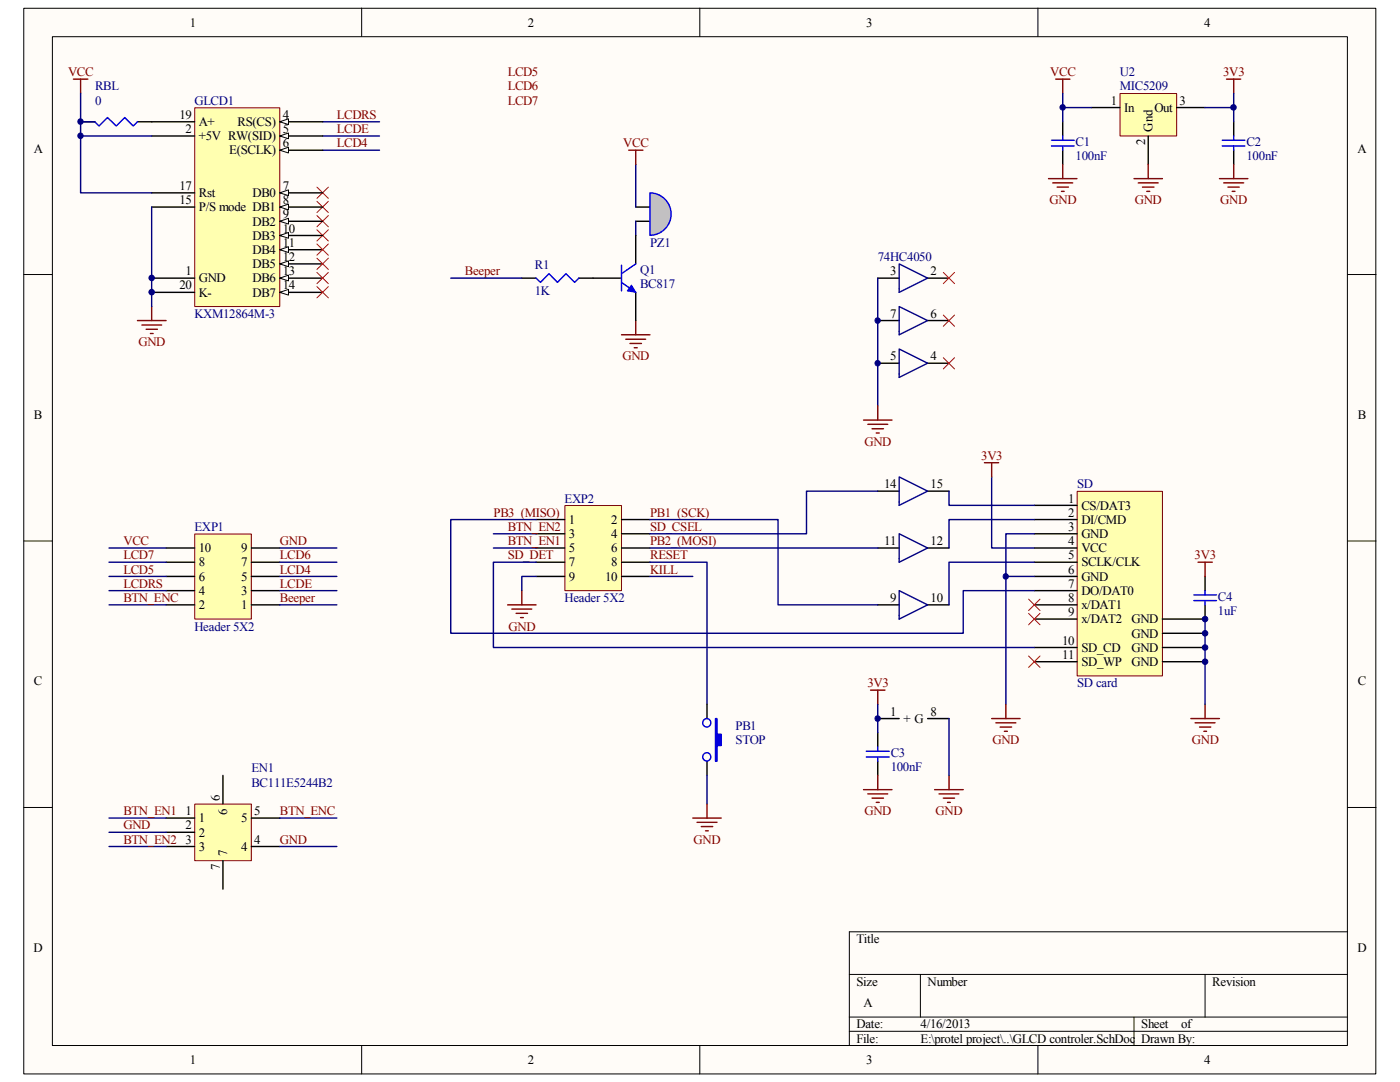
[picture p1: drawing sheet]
<svg xmlns="http://www.w3.org/2000/svg" width="279mm" height="216mm" viewBox="0 0 279 216" stroke-linecap="round" stroke-linejoin="round" font-family="sans-serif">
<path d="M4.8 1.7h269.8v212.6h-269.8z" fill="#fffcf8"/>
<path d="M4.7 1.7h269.9v212.6h-269.9z" fill="none" stroke="#000" stroke-width=".2"/>
<path d="M10.5 7.4h258.4v201.2h-258.4z" fill="#fffcf8"/>
<g fill="none" stroke="#000" stroke-width=".2">
<path d="M10.5 7.3h258.4v201.3h-258.4zM72.2 1.6v5.7M139.7 1.6v5.7M207.1 1.6v5.7M4.7 54.8h5.7M268.9 54.8h5.7M4.7 107.9h5.7M268.9 107.9h5.7M4.7 161.1h5.7M268.9 161.1h5.7M169.5 194.4h99.4M183.7 194.4v8.5"/>
<path d="M240.5 194.4v8.5M268.9 185.9h-99.4v22.7M72.2 208.6v5.7M139.7 208.6v5.7M169.5 202.9h99.4M169.5 205.8h99.4M207.1 208.6v5.7M226.3 202.9v5.7"/>
</g>
<path d="M38.9 106.6h11.3v16.9h-11.3z" fill="#ffffb0"/>
<path d="M38.9 106.6h11.3v16.9h-11.3z" fill="none" stroke="#800000" stroke-width=".2"/>
<path d="M33.1 117.9h5.7M33.1 115h5.7M33.1 112.2h5.7M33.1 109.3h5.7M50.2 117.9h5.6M50.2 115h5.6M50.2 112.2h5.6M50.2 109.3h5.6M33.1 120.7h5.7M50.2 120.7h5.6" fill="none" stroke="#000" stroke-width=".28"/>
<g fill="none" stroke="#000080" stroke-width=".28">
<path d="M64.4 24.3h11.3M64.4 27.1h11.3M64.4 30h11.3M21.8 109.3h11.3M21.8 115h11.3M21.8 112.2h11.3M21.8 117.9h11.3M55.8 109.3h11.4M55.8 115h11.4M55.8 112.2h11.4M55.8 117.9h11.4M21.8 120.7h11.3"/>
<path d="M55.8 120.7h11.4"/>
</g>
<path d="M63.2 37.3l2.3 2.3M65.5 37.3l-2.3 2.3M63.2 40.2l2.3 2.2M63.2 43l2.3 2.3M63.2 45.8l2.3 2.3M65.5 40.2l-2.3 2.2M65.5 43l-2.3 2.3M65.5 45.8l-2.3 2.3" fill="none" stroke="#f00" stroke-width=".2"/>
<path d="M14.6 15.8h2.9M16.1 15.8v2.8M27.4 64h5.7M28.3 64.9h4M29.2 65.7h2.2M30 66.5h.6M30.3 61.2v2.8" fill="none" stroke="#800000" stroke-width=".28"/>
<path d="M112.8 100.9h11.2v17h-11.2z" fill="#ffffb0"/>
<path d="M112.7 100.9h11.3v17h-11.3z" fill="none" stroke="#800000" stroke-width=".2"/>
<path d="M107 103.7h5.7M107 106.5h5.7M107 109.3h5.7M107 112.2h5.7M107 115h5.7M124 103.7h5.7M124 106.5h5.7M124 109.3h5.7M124 112.2h5.7M124 115h5.7" fill="none" stroke="#000" stroke-width=".28"/>
<path d="M98.5 106.5h8.5M98.5 109.3h8.5M107 115h-2.9v2.9M129.7 115h8.6" fill="none" stroke="#000080" stroke-width=".28"/>
<path d="M104.1 117.9v2.8M101.3 120.7h5.7M102.2 121.5h3.9M103 122.4h2.3M103.9 123.2h.5" fill="none" stroke="#800000" stroke-width=".28"/>
<path d="M215 98.1h17v36.8h-17z" fill="#ffffb0"/>
<path d="M215 98h17v36.9h-17z" fill="none" stroke="#800000" stroke-width=".2"/>
<g fill="none" stroke="#000" stroke-width=".28">
<path d="M175.2 55.5h4.3M185.1 55.5h4.3M175.2 72.5h4.3M175.2 64h4.3M185.1 72.5h4.3M185.1 64h4.3M175.2 98h4.3M185.1 98h4.3M175.2 109.3h4.3M185.1 109.3h4.3M206.4 100.8h8.5M206.4 103.7h8.5"/>
<path d="M206.4 106.5h8.5M206.4 109.3h8.5M206.4 112.2h8.5M206.4 115h8.5M206.4 117.9h8.5M175.2 120.7h4.3M185.1 120.7h4.3M206.4 120.7h8.5M206.4 123.5h8.5M206.4 129.2h8.5M206.4 132h8.5M232 123.5h8.5"/>
<path d="M232 129.2h8.5M232 132h8.5M232 126.4h8.5M175.2 143.4h4.3M185.1 143.4h4.3"/>
</g>
<path d="M205.3 119.5l2.3 2.3M207.6 119.5l-2.3 2.3M205.3 122.4l2.3 2.3M205.3 130.9l2.3 2.3M207.6 122.4l-2.3 2.3M207.6 130.9l-2.3 2.3" fill="none" stroke="#f00" stroke-width=".2"/>
<path d="M179.5 52.7l5.6 2.8-5.6 2.8zM179.5 69.6l5.6 2.9-5.6 2.8zM179.5 61.2l5.6 2.8-5.6 2.8zM179.5 95.2l5.6 2.8-5.6 2.8zM179.5 117.9l5.6 2.8-5.6 2.8zM179.5 106.5l5.6 2.8-5.6 2.9z" fill="none" stroke="#0c0087" stroke-width=".28"/>
<g fill="none" stroke="#000080" stroke-width=".28">
<path d="M175.2 98h-14.2v8.5h-31.3M189.4 98v2.8h17M197.9 95.2v14.1h8.5M107 103.7h-17v22.7h102.2v-8.5h14.2M107 112.2h-8.5v17h107.9M129.7 103.7h25.6v17h19.9M129.7 112.2h11.4v28.3M129.7 109.3h45.5M200.7 115h5.7M206.4 103.7h-17v5.6M206.4 112.2h-17v8.5M206.4 106.5h-5.7v34"/>
<path d="M240.5 123.5v17"/>
</g>
<g fill="none" stroke="#800000" stroke-width=".28">
<path d="M196.5 92.3h2.8M197.9 92.3v2.9M173.7 137.7h2.9M175.2 137.7v2.8M186.5 157.6h5.7M187.4 158.4h3.9M188.3 159.3h2.2M189.4 154.7v2.9M197.9 143.4h5.7M198.8 144.2h3.9M199.6 145.1h2.3M200.4 145.9h.6"/>
<path d="M200.7 140.5v2.9M237.7 143.4h5.7M238.5 144.2h4M239.4 145.1h2.2M240.2 145.9h.6M240.5 140.5v2.9M189.1 160.1h.6"/>
</g>
<path d="M223.6 18.7h11.2v8.4h-11.2z" fill="#ffffb0"/>
<path d="M223.5 18.7h11.3v8.4h-11.3z" fill="none" stroke="#800000" stroke-width=".2"/>
<g fill="none" stroke="#000" stroke-width=".28">
<path d="M212.1 24.3v2.8M212.1 30v2.8M217.8 21.5h5.7M229.2 27.1v5.7M234.8 21.5h5.7M246.2 24.3v2.8M246.2 30v2.8M240.5 115v2.9M240.5 120.7v2.8M141.1 140.5v2.9M141.1 151.9v2.8M175.2 146.2v2.9"/>
<path d="M175.2 151.9v2.8"/>
</g>
<g fill="none" stroke="#800000" stroke-width=".28">
<path d="M210.7 15.8h2.8M212.1 15.8v2.8M244.8 15.8h2.8M246.2 15.8v2.8M209.3 35.6h5.6M210.1 36.5h4M211 37.3h2.2M211.8 38.2h.6M212.1 32.8v2.8M226.3 35.6h5.7M227.2 36.5h3.9M228 37.3h2.3"/>
<path d="M228.9 38.2h.5M229.2 32.8v2.8M243.4 35.6h5.6M244.2 36.5h4M245.1 37.3h2.2M245.9 38.2h.6M246.2 32.8v2.8M172.3 83.8h5.7M173.2 84.7h4M174 85.6h2.3M174.9 86.4h.6M175.2 81v2.8"/>
<path d="M239.1 112.2h2.8M240.5 112.2v2.8M172.3 157.6h5.7M173.2 158.4h4M174 159.3h2.3M175.2 154.7v2.9M174.9 160.1h.6"/>
</g>
<path d="M212.1 18.6v2.9h5.7M246.2 18.6v2.9h-5.7M212.1 21.5v2.8M246.2 21.5v2.8M175.2 55.5v25.5M175.2 140.5v5.7M189.4 143.4v11.3" fill="none" stroke="#000080" stroke-width=".28"/>
<g fill="none" stroke="#00f" stroke-width=".28">
<path d="M209.8 28h4.6M209.8 29.1h4.6M212.1 27.1v.9M212.1 29.1v.9M243.9 28h4.6M243.9 29.1h4.6M246.2 27.1v.9M246.2 29.1v.9M238.3 118.7h4.5M238.3 119.8h4.5M240.5 117.9v.8M240.5 119.8v.9"/>
<path d="M172.9 149.9h4.6M172.9 151h4.6M175.2 149.1v.8M175.2 151v.9"/>
</g>
<path d="M142.8 143.4h.3v3.1h.8v2.3h-.8v3.1h-.3z" fill-rule="evenodd" fill="#00f"/>
<g fill="none" stroke="#00f" stroke-width=".28">
<path d="M142.8 143.4h.3v3.1h.8v2.3h-.8v3.1h-.3z"/>
<circle cx="141" cy="144.2" r=".83"/>
<circle cx="141" cy="151" r=".81"/>
</g>
<path d="M138.3 163.2h5.6M139.1 164.1h4M140 164.9h2.2M140.8 165.8h.6M141.1 160.4v2.8" fill="none" stroke="#800000" stroke-width=".28"/>
<path d="M141.1 154.7v5.7" fill="none" stroke="#000080" stroke-width=".28"/>
<path d="M38.9 160.5h11.3v11.2h-11.3z" fill="#ffffb0"/>
<path d="M38.9 160.4h11.3v11.3h-11.3z" fill="none" stroke="#800000" stroke-width=".2"/>
<path d="M44.5 154.7v5.7M33.1 163.2h5.7M33.1 166.1h5.7M33.1 168.9h5.7M44.5 171.7v5.7M50.2 163.2h5.6M50.2 168.9h5.6" fill="none" stroke="#000" stroke-width=".28"/>
<path d="M21.8 166.1h11.3M21.8 163.2h11.3M21.8 168.9h11.3M55.8 163.2h11.4M55.8 168.9h11.4" fill="none" stroke="#000080" stroke-width=".28"/>
<path d="M38.9 21.5h16.9v39.7h-16.9z" fill="#ffffb0"/>
<path d="M38.9 21.5h16.9v39.7h-16.9z" fill="none" stroke="#800000" stroke-width=".2"/>
<path d="M55.8 24.3h8.6" fill="none" stroke="#000" stroke-width=".28"/>
<path d="M55.8 24.3l1.8-.6v1.1z" fill="#fffcf8"/>
<path d="M55.8 24.3l1.8-.6v1.1z" fill="none" stroke="#000" stroke-width=".2"/>
<path d="M55.8 27.1h8.6" fill="none" stroke="#000" stroke-width=".28"/>
<path d="M55.8 27.1l1.8-.6v1.2z" fill="#fffcf8"/>
<path d="M55.8 27.1l1.8-.6v1.2z" fill="none" stroke="#000" stroke-width=".2"/>
<path d="M55.8 30h8.6" fill="none" stroke="#000" stroke-width=".28"/>
<path d="M55.8 30l1.8-.6v1.1z" fill="#fffcf8"/>
<path d="M55.8 30l1.8-.6v1.1z" fill="none" stroke="#000" stroke-width=".2"/>
<path d="M55.8 38.5h8.6" fill="none" stroke="#000" stroke-width=".28"/>
<path d="M55.8 38.5l1.8-.6v1.1z" fill="#fffcf8"/>
<path d="M55.8 38.5l1.8-.6v1.1z" fill="none" stroke="#000" stroke-width=".2"/>
<path d="M55.8 41.3h8.6" fill="none" stroke="#000" stroke-width=".28"/>
<path d="M55.8 41.3l1.8-.6v1.2z" fill="#fffcf8"/>
<path d="M55.8 41.3l1.8-.6v1.2z" fill="none" stroke="#000" stroke-width=".2"/>
<path d="M55.8 44.2h8.6" fill="none" stroke="#000" stroke-width=".28"/>
<path d="M55.8 44.2l1.8-.6v1.1z" fill="#fffcf8"/>
<path d="M55.8 44.2l1.8-.6v1.1z" fill="none" stroke="#000" stroke-width=".2"/>
<path d="M55.8 47h8.6" fill="none" stroke="#000" stroke-width=".28"/>
<path d="M55.8 47l1.8-.6v1.1z" fill="#fffcf8"/>
<path d="M55.8 47l1.8-.6v1.1z" fill="none" stroke="#000" stroke-width=".2"/>
<path d="M55.8 49.8h8.6" fill="none" stroke="#000" stroke-width=".28"/>
<path d="M55.8 49.8l1.8-.6v1.2z" fill="#fffcf8"/>
<path d="M55.8 49.8l1.8-.6v1.2z" fill="none" stroke="#000" stroke-width=".2"/>
<path d="M55.8 52.7h8.6" fill="none" stroke="#000" stroke-width=".28"/>
<path d="M55.8 52.7l1.8-.6v1.1z" fill="#fffcf8"/>
<path d="M55.8 52.7l1.8-.6v1.1z" fill="none" stroke="#000" stroke-width=".2"/>
<path d="M55.8 55.5h8.6" fill="none" stroke="#000" stroke-width=".28"/>
<path d="M55.8 55.5l1.8-.6v1.1z" fill="#fffcf8"/>
<path d="M55.8 55.5l1.8-.6v1.1z" fill="none" stroke="#000" stroke-width=".2"/>
<path d="M55.8 58.3h8.6" fill="none" stroke="#000" stroke-width=".28"/>
<path d="M55.8 58.3l1.8-.6v1.2z" fill="#fffcf8"/>
<path d="M55.8 58.3l1.8-.6v1.2z" fill="none" stroke="#000" stroke-width=".2"/>
<path d="M30.3 27.1h8.5M30.3 38.5h8.5M30.3 24.3h8.5M30.3 55.5h8.5M30.3 41.3h8.5M30.3 58.3h8.5M126.9 41.3h2.8M126.9 44.2h2.8" fill="none" stroke="#000" stroke-width=".28"/>
<path d="M30.3 41.3v19.9" fill="none" stroke="#000080" stroke-width=".28"/>
<path d="M63.2 48.7l2.3 2.2M63.2 51.5l2.3 2.3M63.2 54.4l2.3 2.2M63.2 57.2l2.3 2.2M65.5 48.7l-2.3 2.2M65.5 51.5l-2.3 2.3M65.5 54.4l-2.3 2.2M65.5 57.2l-2.3 2.2" fill="none" stroke="#f00" stroke-width=".2"/>
<path d="M129.7 38.5a4.2 4.2 0 0 1 4.2 4.2 4.2 4.2 0 0 1-4.2 4.2z" fill-rule="evenodd" fill="#c0c0c0"/>
<path d="M129.7 38.5a4.2 4.2 0 0 1 4.2 4.2 4.2 4.2 0 0 1-4.2 4.2zM124 56.3l2.9 2M124 52.9v5.1M126.9 52.7l-2.9 1.9" fill="none" stroke="#00f" stroke-width=".28"/>
<path d="M126.9 32.8v8.5M126.9 44.2v2.8" fill="none" stroke="#000080" stroke-width=".28"/>
<path d="M125.5 30h2.8M126.9 30v2.8M124 66.8h5.7M124.9 67.7h4M125.7 68.5h2.3M126.6 69.4h.6M126.9 64v2.8" fill="none" stroke="#800000" stroke-width=".28"/>
<path d="M118.4 55.5h5.6M126.9 47v5.7M126.9 58.3v5.7" fill="none" stroke="#000" stroke-width=".28"/>
<path d="M126 56.9l.9 1.4-1.7-.3z" fill="#00f"/>
<path d="M126 56.9l.9 1.4-1.7-.3z" fill="none" stroke="#00f" stroke-width=".2"/>
<path d="M16.1 24.3h2.8M27.4 24.3h2.9M104.1 55.5h2.9M115.5 55.5h2.9" fill="none" stroke="#000" stroke-width=".28"/>
<path d="M18.9 24.3l.9 .8 1.7-1.6 1.7 1.6 1.7-1.6 1.7 1.6 .8-.8M107 55.5l.9 .8 1.7-1.7 1.7 1.7 1.6-1.7 1.8 1.7 .8-.8" fill="none" stroke="#00f" stroke-width=".28"/>
<path d="M16.1 18.6v19.9h14.2M16.1 27.1h14.2M16.1 24.3h2.8M90 55.5h14.1" fill="none" stroke="#000080" stroke-width=".28"/>
<path d="M188.3 54.4l2.2 2.2M190.5 54.4l-2.2 2.2M188.3 62.9l2.2 2.2M188.3 71.4l2.2 2.2M190.5 62.9l-2.2 2.2M190.5 71.4l-2.2 2.2" fill="none" stroke="#f00" stroke-width=".2"/>
<circle cx="16" cy="27.1" r=".55" fill="#000080"/>
<circle cx="16" cy="27.1" r=".55" fill="none" stroke="#000080" stroke-width=".2"/>
<circle cx="16" cy="24.3" r=".55" fill="#000080"/>
<circle cx="16" cy="24.3" r=".55" fill="none" stroke="#000080" stroke-width=".2"/>
<circle cx="30.3" cy="58.3" r=".55" fill="#000080"/>
<circle cx="30.3" cy="58.3" r=".55" fill="none" stroke="#000080" stroke-width=".2"/>
<circle cx="30.3" cy="55.5" r=".55" fill="#000080"/>
<circle cx="30.3" cy="55.5" r=".55" fill="none" stroke="#000080" stroke-width=".2"/>
<circle cx="175.1" cy="143.4" r=".55" fill="#000080"/>
<circle cx="175.1" cy="143.4" r=".55" fill="none" stroke="#000080" stroke-width=".2"/>
<circle cx="175.1" cy="72.5" r=".54" fill="#000080"/>
<circle cx="175.1" cy="72.5" r=".54" fill="none" stroke="#000080" stroke-width=".2"/>
<circle cx="175.1" cy="64" r=".54" fill="#000080"/>
<circle cx="175.1" cy="64" r=".54" fill="none" stroke="#000080" stroke-width=".2"/>
<circle cx="200.7" cy="115" r=".54" fill="#000080"/>
<circle cx="200.7" cy="115" r=".54" fill="none" stroke="#000080" stroke-width=".2"/>
<circle cx="212.1" cy="21.4" r=".54" fill="#000080"/>
<circle cx="212.1" cy="21.4" r=".54" fill="none" stroke="#000080" stroke-width=".2"/>
<circle cx="240.5" cy="132" r=".55" fill="#000080"/>
<circle cx="240.5" cy="132" r=".55" fill="none" stroke="#000080" stroke-width=".2"/>
<circle cx="240.5" cy="129.2" r=".55" fill="#000080"/>
<circle cx="240.5" cy="129.2" r=".55" fill="none" stroke="#000080" stroke-width=".2"/>
<circle cx="240.5" cy="126.4" r=".55" fill="#000080"/>
<circle cx="240.5" cy="126.4" r=".55" fill="none" stroke="#000080" stroke-width=".2"/>
<circle cx="240.5" cy="123.5" r=".55" fill="#000080"/>
<circle cx="240.5" cy="123.5" r=".55" fill="none" stroke="#000080" stroke-width=".2"/>
<circle cx="246.2" cy="21.4" r=".55" fill="#000080"/>
<circle cx="246.2" cy="21.4" r=".55" fill="none" stroke="#000080" stroke-width=".2"/>
<g font-size="2.6">
<text x="37.9" y="5.3">1</text>
<text x="105.4" y="5.3">2</text>
<text x="172.8" y="5.3">3</text>
<text x="240.3" y="5.3">4</text>
<text x="35.8" y="23.7">19</text>
<text x="56.4" y="23.7">4</text>
<text x="221.7" y="20.9">1</text>
<text x="224.3" y="22.3">In</text>
<text x="230.4" y="22.3">Out</text>
<text x="235.4" y="20.9">3</text>
<text x="37" y="26.5">2</text>
<text x="39.7" y="28">+5V RW(SID)</text>
<text x="39.7" y="25.1">A+</text>
<text x="47.4" y="25.1">RS(CS)</text>
<text x="56.4" y="29.4">6</text>
<text x="56.4" y="26.5">5</text>
<text x="228.6" y="29" transform="rotate(-90 228.6 29)">2</text>
<text x="230" y="26.3" transform="rotate(-90 230 26.3)">Gnd</text>
<text x="6.7" y="30.4">A</text>
<text x="45.8" y="30.8">E(SCLK)</text>
<text x="270.9" y="30.4">A</text>
<text x="35.8" y="40.7">15</text>
<text x="35.8" y="37.9">17</text>
<text x="39.7" y="39.3">Rst</text>
<text x="50.4" y="39.3">DB0</text>
<text x="56.4" y="37.9">7</text>
<text x="56.4" y="40.7">8</text>
<text x="39.7" y="42.2">P/S mode DB1</text>
<text x="50.4" y="45">DB2</text>
<text x="50.4" y="47.8">DB3</text>
<text x="56.4" y="43.6">9</text>
<text x="56.4" y="46.4">10</text>
<text x="50.4" y="50.7">DB4</text>
<text x="50.4" y="53.5">DB5</text>
<text x="56.4" y="49.2">11</text>
<text x="56.4" y="52.1">12</text>
<text x="35.8" y="57.7">20</text>
<text x="37" y="54.9">1</text>
<text x="39.7" y="56.3">GND</text>
<text x="39.7" y="59.2">K-</text>
<text x="50.4" y="56.3">DB6</text>
<text x="50.4" y="59.2">DB7</text>
<text x="56.4" y="54.9">13</text>
<text x="56.4" y="57.7">14</text>
<text x="177.7" y="54.9">3</text>
<text x="185.7" y="54.9">2</text>
<text x="177.7" y="63.4">7</text>
<text x="185.7" y="63.4">6</text>
<text x="177.7" y="71.9">5</text>
<text x="185.7" y="71.9">4</text>
<text x="6.8" y="83.6">B</text>
<text x="271" y="83.6">B</text>
<text x="176.4" y="97.5">14</text>
<text x="185.7" y="97.5">15</text>
<text x="213.2" y="100.3">1</text>
<text x="215.8" y="101.7">CS/DAT3</text>
<text x="113.5" y="104.5">1</text>
<text x="113.5" y="107.4">3</text>
<text x="122" y="104.5">2</text>
<text x="122" y="107.4">4</text>
<text x="213.2" y="103.1">2</text>
<text x="213.2" y="106">3</text>
<text x="215.8" y="104.5">DI/CMD</text>
<text x="215.8" y="107.4">GND</text>
<text x="39.7" y="113">8</text>
<text x="39.7" y="110.2">10</text>
<text x="48.1" y="113">7</text>
<text x="48.1" y="110.2">9</text>
<text x="113.5" y="110.2">5</text>
<text x="113.5" y="113">7</text>
<text x="122" y="110.2">6</text>
<text x="122" y="113">8</text>
<text x="176.4" y="108.8">11</text>
<text x="185.7" y="108.8">12</text>
<text x="213.2" y="108.8">4</text>
<text x="213.2" y="111.6">5</text>
<text x="215.8" y="110.2">VCC</text>
<text x="215.8" y="113">SCLK/CLK</text>
<text x="39.7" y="118.7">4</text>
<text x="39.7" y="115.9">6</text>
<text x="48.1" y="118.7">3</text>
<text x="48.1" y="115.9">5</text>
<text x="113.5" y="115.9">9</text>
<text x="120.8" y="115.9">10</text>
<text x="213.2" y="114.5">6</text>
<text x="213.2" y="117.3">7</text>
<text x="215.8" y="115.9">GND</text>
<text x="215.8" y="118.7">DO/DAT0</text>
<text x="39.7" y="121.5">2</text>
<text x="48.1" y="121.5">1</text>
<text x="177.7" y="120.1">9</text>
<text x="185.7" y="120.1">10</text>
<text x="213.2" y="120.1">8</text>
<text x="213.2" y="123">9</text>
<text x="215.8" y="121.5">x/DAT1</text>
<text x="215.8" y="124.4">x/DAT2</text>
<text x="225.8" y="124.4">GND</text>
<text x="212" y="128.7">10</text>
<text x="212" y="131.5">11</text>
<text x="215.8" y="130">SD_CD</text>
<text x="225.8" y="127.2">GND</text>
<text x="225.8" y="130">GND</text>
<text x="6.8" y="136.8">C</text>
<text x="215.8" y="132.9">SD_WP</text>
<text x="225.8" y="132.9">GND</text>
<text x="271" y="136.8">C</text>
<text x="177.7" y="142.8">1</text>
<text x="185.7" y="142.8">8</text>
<text x="180.3" y="144.2">+ G</text>
<text x="43.9" y="159.9" transform="rotate(-90 43.9 159.9)">6</text>
<text x="37" y="162.6">1</text>
<text x="37" y="165.5">2</text>
<text x="39.7" y="164.1">1</text>
<text x="39.7" y="166.9">2</text>
<text x="45.3" y="162.6" transform="rotate(-90 45.3 162.6)">6</text>
<text x="48.1" y="164.1">5</text>
<text x="50.8" y="162.6">5</text>
<text x="37" y="168.3">3</text>
<text x="39.7" y="169.8">3</text>
<text x="43.9" y="173.6" transform="rotate(-90 43.9 173.6)">7</text>
<text x="45.3" y="170.9" transform="rotate(-90 45.3 170.9)">7</text>
<text x="48.1" y="169.8">4</text>
<text x="50.8" y="168.3">4</text>
<text x="6.7" y="189.9">D</text>
<text x="170.9" y="188.2">Title</text>
<text x="270.9" y="189.9">D</text>
<text x="170.9" y="196.7">Size</text>
<text x="185.1" y="196.7">Number</text>
<text x="241.9" y="196.7">Revision</text>
<text x="172.3" y="201">A</text>
<text x="170.9" y="205.2">Date:</text>
<text x="170.9" y="208">File:</text>
<text x="183.7" y="205.2">4/16/2013</text>
<text x="183.7" y="208">E:\protel project\..\GLCD controler.SchDoc Drawn By:</text>
<text x="227.8" y="205.2">Sheet</text>
<text x="235.7" y="205.2">of</text>
<text x="37.9" y="212.3">1</text>
<text x="105.4" y="212.3">2</text>
<text x="172.8" y="212.3">3</text>
<text x="240.3" y="212.3">4</text>
</g>
<g font-size="2.6" fill="#800000">
<text x="13.6" y="15.2">VCC</text>
<text x="101.3" y="15.2">LCD5</text>
<text x="209.6" y="15.2">VCC</text>
<text x="244.1" y="15.2">3V3</text>
<text x="67.2" y="23.7">LCDRS</text>
<text x="101.3" y="18">LCD6</text>
<text x="101.3" y="20.9">LCD7</text>
<text x="67.2" y="29.4">LCD4</text>
<text x="67.2" y="26.5">LCDE</text>
<text x="124.4" y="29.4">VCC</text>
<text x="209.5" y="40.7">GND</text>
<text x="226.5" y="40.7">GND</text>
<text x="243.5" y="40.7">GND</text>
<text x="92.8" y="54.9">Beeper</text>
<text x="27.6" y="69.1">GND</text>
<text x="124.2" y="71.9">GND</text>
<text x="172.5" y="88.9">GND</text>
<text x="195.8" y="91.8">3V3</text>
<text x="98.5" y="103.1">PB3_(MISO)</text>
<text x="101.3" y="106">BTN_EN2</text>
<text x="129.7" y="103.1">PB1_(SCK)</text>
<text x="129.8" y="106">SD_CSEL</text>
<text x="24.6" y="108.8">VCC</text>
<text x="24.6" y="111.6">LCD7</text>
<text x="55.9" y="108.8">GND</text>
<text x="55.9" y="111.6">LCD6</text>
<text x="101.3" y="108.8">BTN_EN1</text>
<text x="101.3" y="111.6">SD_DET</text>
<text x="129.8" y="108.8">PB2_(MOSI)</text>
<text x="129.8" y="111.6">RESET</text>
<text x="238.4" y="111.6">3V3</text>
<text x="24.6" y="114.5">LCD5</text>
<text x="24.6" y="117.3">LCDRS</text>
<text x="55.9" y="114.5">LCD4</text>
<text x="55.9" y="117.3">LCDE</text>
<text x="129.8" y="114.5">KILL</text>
<text x="24.6" y="120.1">BTN_ENC</text>
<text x="55.9" y="120.1">Beeper</text>
<text x="101.5" y="125.8">GND</text>
<text x="173.1" y="137.2">3V3</text>
<text x="198.1" y="148.5">GND</text>
<text x="237.9" y="148.5">GND</text>
<text x="24.6" y="165.5">GND</text>
<text x="24.6" y="162.6">BTN_EN1</text>
<text x="55.9" y="162.6">BTN_ENC</text>
<text x="172.5" y="162.6">GND</text>
<text x="186.7" y="162.6">GND</text>
<text x="24.6" y="168.3">BTN_EN2</text>
<text x="55.9" y="168.3">GND</text>
<text x="138.4" y="168.3">GND</text>
</g>
<g font-size="2.6" fill="#000080">
<text x="223.5" y="15.2">U2</text>
<text x="19" y="18">RBL</text>
<text x="19" y="20.9">0</text>
<text x="38.8" y="20.9">GLCD1</text>
<text x="223.5" y="18">MIC5209</text>
<text x="214.7" y="29.1">C1</text>
<text x="248.8" y="29.1">C2</text>
<text x="214.7" y="32">100nF</text>
<text x="248.8" y="32">100nF</text>
<text x="106.7" y="53.8">R1</text>
<text x="129.8" y="49.2">PZ1</text>
<text x="175.2" y="52.1">74HC4050</text>
<text x="106.7" y="58.9">1K</text>
<text x="127.8" y="54.6">Q1</text>
<text x="127.8" y="57.4">BC817</text>
<text x="38.8" y="63.4">KXM12864M-3</text>
<text x="112.7" y="100.3">EXP2</text>
<text x="215" y="97.5">SD</text>
<text x="38.8" y="106">EXP1</text>
<text x="243.1" y="119.8">C4</text>
<text x="38.8" y="125.8">Header 5X2</text>
<text x="112.7" y="120.1">Header 5X2</text>
<text x="243.1" y="122.7">1uF</text>
<text x="215" y="137.2">SD card</text>
<text x="146.8" y="145.6">PB1</text>
<text x="146.8" y="148.5">STOP</text>
<text x="50.2" y="154.1">EN1</text>
<text x="177.8" y="151">C3</text>
<text x="177.8" y="153.9">100nF</text>
<text x="50.2" y="157">BC111E5244B2</text>
</g>
</svg>
